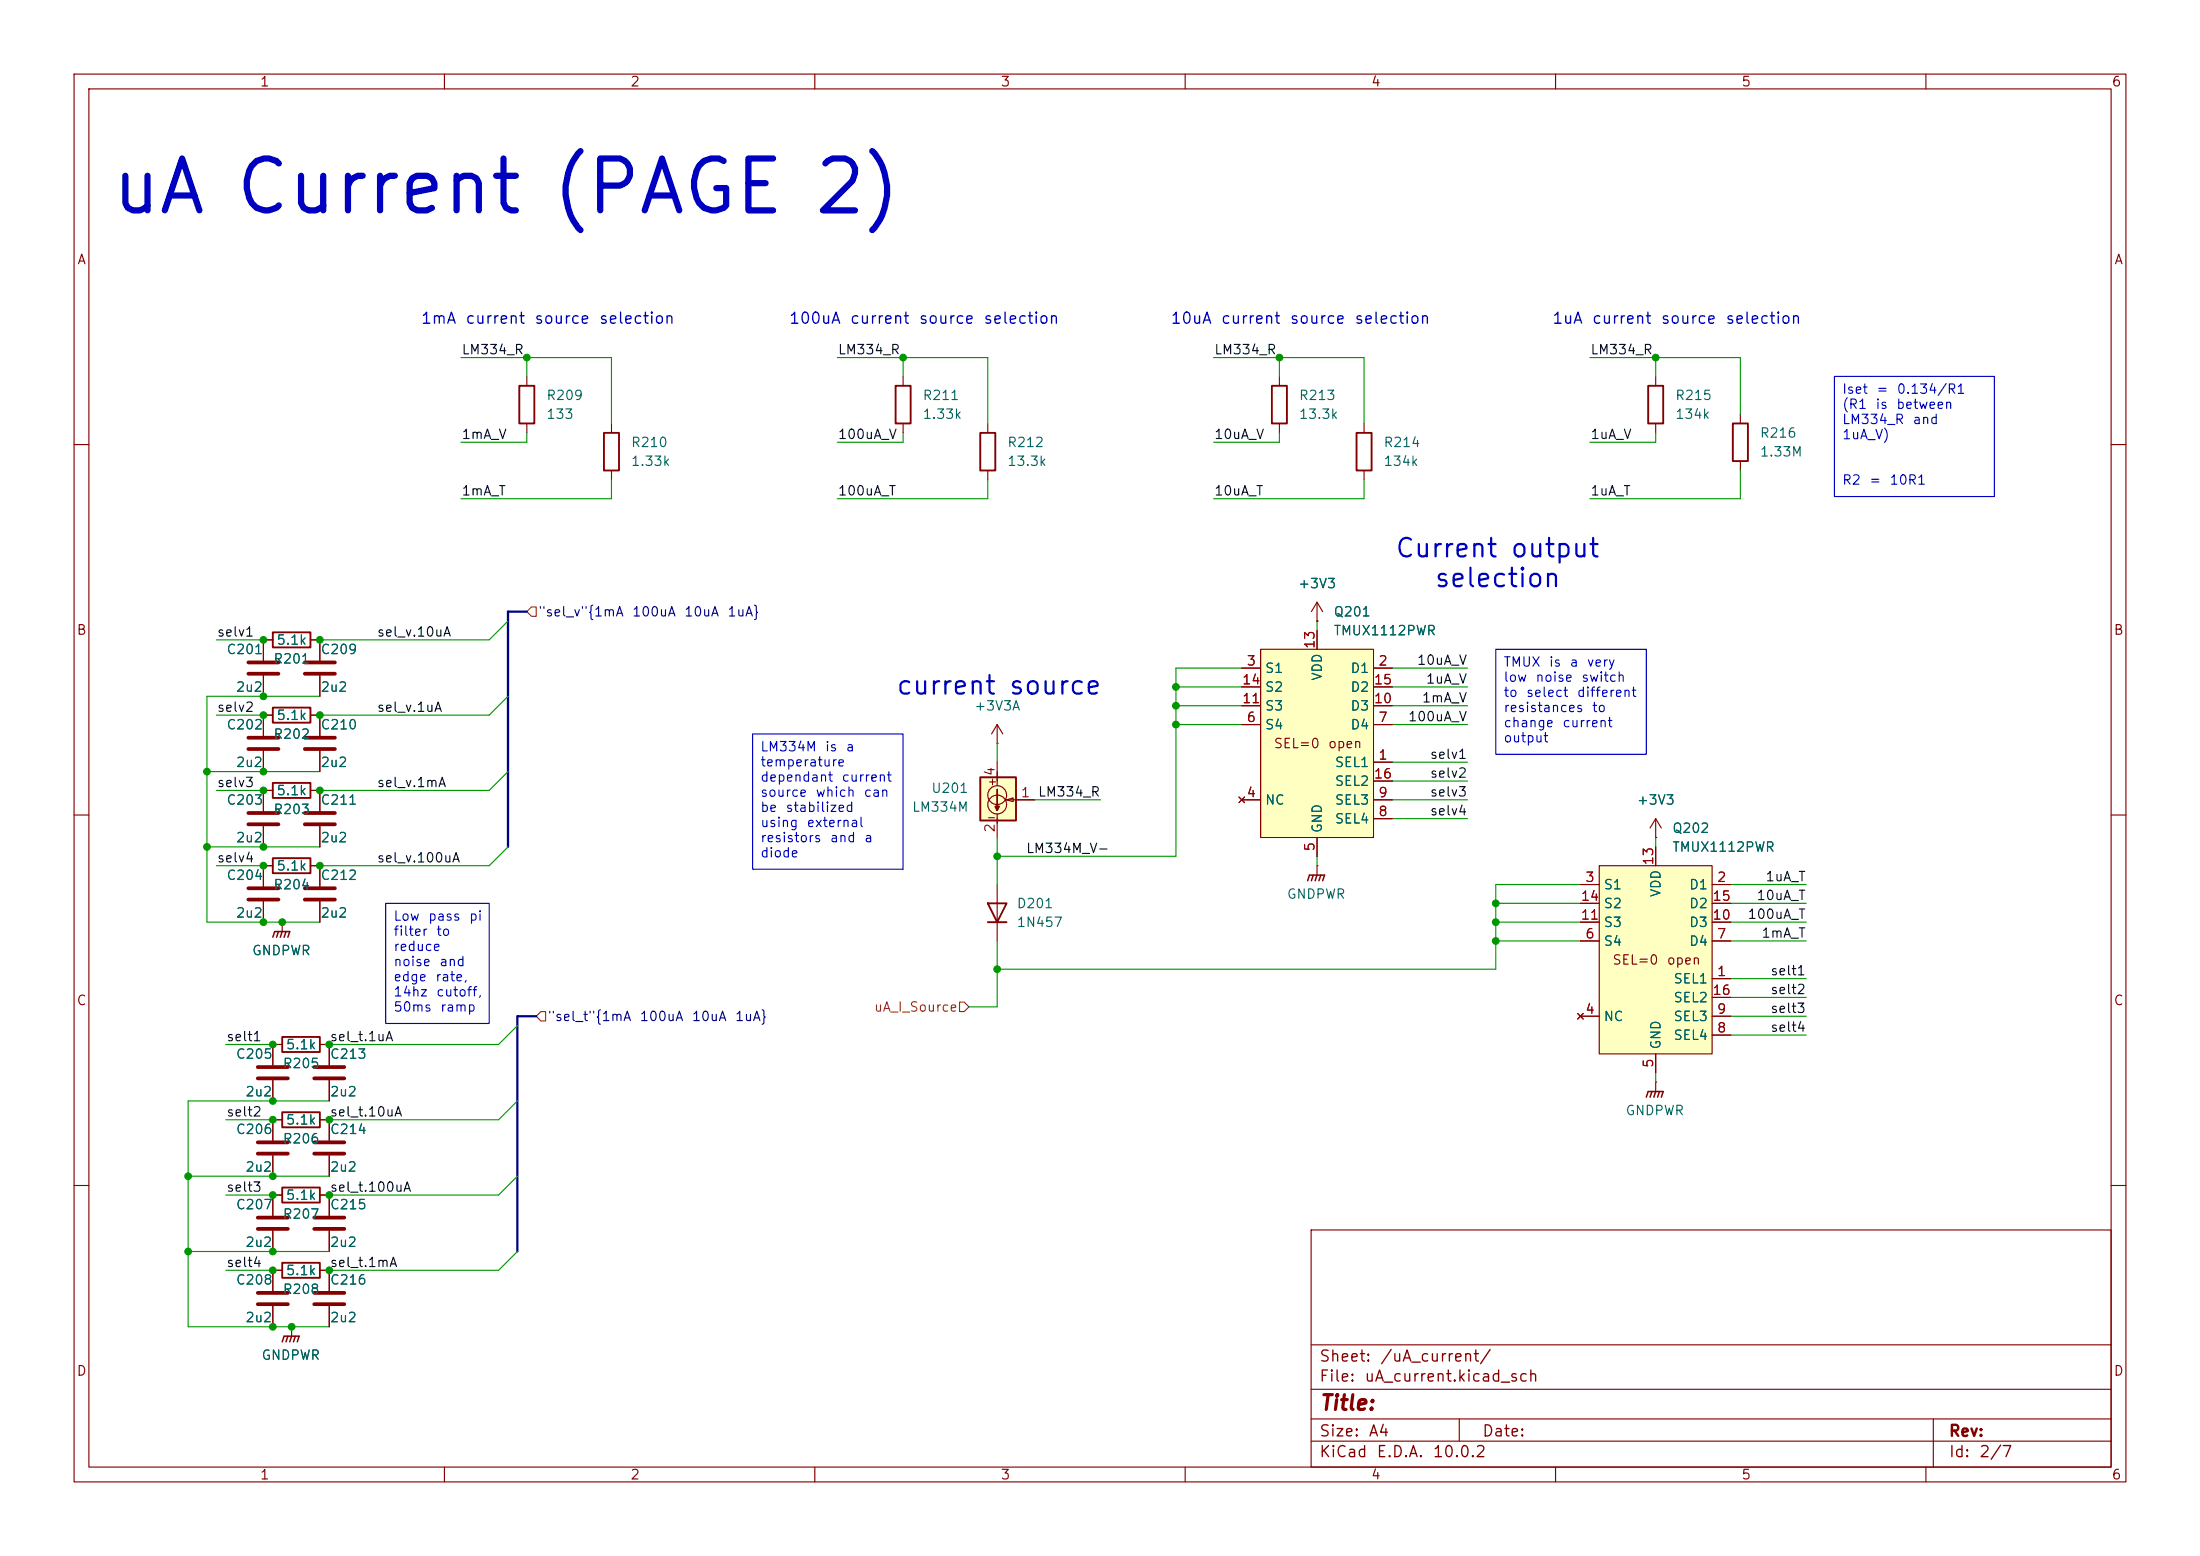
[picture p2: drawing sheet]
<svg xmlns="http://www.w3.org/2000/svg" width="297mm" height="210mm" viewBox="0 0 297 210" stroke-linecap="round" stroke-linejoin="round" font-family="sans-serif">
<g fill="none" stroke="#840000" stroke-width=".15">
<path d="M10 10h277v190h-277zM12 12h273v186h-273zM60 10v2M110 10v2M160 10v2M210 10v2M260 10v2M82.5 57.2v1.2M172.7 50.8v1.3M172.7 57.2v1.2M184.1 57.2v1.2M223.5 50.8v1.3"/>
<path d="M223.5 57.2v1.2M234.9 55.9v1.3M10 60h2M82.5 63.5v1.3M184.1 63.5v1.3M234.9 62.2v1.3M285 60h2M35.6 91.2v2.8M35.6 96.5v2.8M36.8 86.4h-1.2v2.8M41.9 86.4h1.3v2.8M43.2 91.2v2.8"/>
<path d="M43.2 96.5v2.8M134.6 97.8l-.7 1.3M134.6 97.8l.8 1.3M134.6 97.8v2.5M177.8 83.8h.1M177.8 81.3l-.8 1.3M177.8 81.3l.8 1.3M177.8 81.3v2.5M10 110h2M35.6 101.3v2.8M35.6 111.5v2.8M36.8 106.7h-1.2v2.8"/>
<path d="M36.8 116.8h-1.2v2.8M41.9 106.7h1.3v2.8M41.9 116.8h1.3v2.8M43.2 101.3v2.8M43.2 111.5v2.8M134.6 100.3h.1M285 110h2M35.6 121.7v2.8M38.1 124.5h.1M38.1 124.5v1.2M43.2 121.7v2.8M36.8 151.1v2.8"/>
<path d="M36.8 156v2.8M44.4 141v2.8M44.4 145.8v2.8M44.4 151.1v2.8M44.4 156v2.8M223.5 146.1h.1M223.5 146.1v1.2M10 160h2M36.8 161.3v2.8M36.8 166.1v2.8M36.8 176.3v2.8M38.1 171.5h-1.3v2.7"/>
<path d="M39.4 179.1h.1M39.4 179.1v1.2M43.2 171.5h1.2v2.7M44.4 176.3v2.8M177 166h108v32h-108zM285 160h2M60 198v2M110 198v2M160 198v2M177 194.5h108M177 191.5h108M177 187.5h108"/>
<path d="M177 181.5h108M197 191.5v3M210 198v2M260 198v2M261 191.5v6.5"/>
</g>
<g fill="none" stroke="#840000" stroke-width=".51">
<path d="M33.5 99.6h4.1M33.5 89.4h4.1M33.5 90.9h4.1M41.1 99.6h4.1M41.1 89.4h4.1M41.1 90.9h4.1M33.5 109.7h4.1M33.5 111.3h4.1M33.5 101.1h4.1M33.5 119.9h4.1M41.1 109.7h4.1M41.1 111.3h4.1"/>
<path d="M41.1 101.1h4.1M41.1 119.9h4.1M33.5 121.4h4.1M41.1 121.4h4.1M34.8 154.2h4.1M34.8 155.7h4.1M42.4 154.2h4.1M42.4 155.7h4.1M42.4 144h4.1M42.4 145.5h4.1M34.8 174.5h4.1M34.8 176h4.1"/>
<path d="M34.8 164.3h4.1M34.8 165.9h4.1M42.4 174.5h4.1M42.4 176h4.1"/>
</g>
<path d="M81.5 58.4h2.1v5.1h-2.1zM171.7 52.1h2v5.1h-2zM183.1 58.4h2.1v5.1h-2.1zM222.5 52.1h2v5.1h-2zM233.9 57.2h2.1v5h-2.1zM36.8 85.3h5.1v2.1h-5.1zM36.8 105.7h5.1v2h-5.1zM36.8 115.8h5.1v2.1h-5.1zM38.1 170.4h5.1v2.1h-5.1z" fill="none" stroke="#840000" stroke-width=".25"/>
<path d="M36.8 126.5l.3-.8h2l-.2 .8M37.6 125.7l-.3 .8M38.1 125.7l-.3 .8M38.6 125.7l-.2 .8M222.2 148.1l.3-.8h2l-.2 .8M223 147.3l-.2 .8M223.5 147.3l-.2 .8M224 147.3l-.2 .8M38.1 181.1l.3-.8h2l-.3 .8M38.9 180.3l-.3 .8M39.4 180.3l-.3 .8M39.9 180.3l-.3 .8" fill="none" stroke="#840000" stroke-width=".2"/>
<path d="M215.9 116.8h15.2v25.4h-15.2z" fill="#ffffc2"/>
<g fill="none" stroke="#840000" stroke-width=".15">
<path d="M213.4 119.4h2.5M215.9 116.8h15.2v25.4h-15.2zM223.5 113h.1M223.5 110.5v2.5M223.5 114.3v2.5M223.5 110.5l-.7 1.3M223.5 110.5l.8 1.3M231.1 119.4h2.6M213 136.8l.7 .7M213.4 137.2h2.5M213.4 127h2.5M213.4 124.5h2.5"/>
<path d="M213.4 121.9h2.5M213.7 136.8l-.7 .7M231.1 132.1h2.6M231.1 137.2h2.6M231.1 127h2.6M231.1 139.7h2.6M231.1 124.5h2.6M231.1 121.9h2.6M231.1 134.6h2.6M223.5 142.2v2.6M44.4 161.3v2.8M44.4 166.1v2.8"/>
</g>
<path d="M42.4 164.3h4.1M42.4 165.9h4.1" fill="none" stroke="#840000" stroke-width=".51"/>
<path d="M132.3 104.9h4.9v5.8h-4.9z" fill="#ffffc2"/>
<path d="M120.9 52.1h2v5.1h-2zM132.3 58.4h2.1v5.1h-2.1zM36.8 95.5h5.1v2h-5.1zM132.3 104.9h4.9v5.8h-4.9zM134.4 108.8h.5l-.3 .5zM134.6 106.6v2.7M133.3 121.9h2.6l-1.3 2.6zM133.3 124.5h2.6M38.1 160.3h5.1v2h-5.1z" fill="none" stroke="#840000" stroke-width=".25"/>
<g fill="none" stroke="#840000" stroke-width=".15">
<path d="M121.9 50.8v1.3M121.9 57.2v1.2M133.3 57.2v1.2M133.3 63.5v1.3M35.6 96.5h1.2M41.9 96.5h1.3M133.5 110.4h.7M133.6 105.5h.8M134 105.2v.7M134.6 102.9v3.1M134.6 109.9v3.1M134.6 119.4v7.6"/>
<path d="M135.9 108l.9-.3v.5zM135.9 108h3.8M36.8 161.3h1.3M43.2 161.3h1.2"/>
<circle cx="134.6" cy="108.6" r="1.27"/>
<circle cx="134.6" cy="107.3" r="1.27"/>
</g>
<path d="M170.2 87.6h15.2v25.4h-15.2z" fill="#ffffc2"/>
<g fill="none" stroke="#840000" stroke-width=".15">
<path d="M71.1 50.8v1.3M71.1 57.2v1.2M35.6 91.2v2.8M36.8 96.5h-1.2v2.8M36.8 86.4h-1.2v2.8M41.9 96.5h1.3v2.8M41.9 86.4h1.3v2.8M43.2 91.2v2.8M167.6 90.2h2.6M167.6 97.8h2.6M167.6 95.3h2.6M167.6 92.7h2.6"/>
<path d="M170.2 87.6h15.2v25.4h-15.2zM177.8 83.8h.1M177.8 85.1v2.5M185.4 90.2h2.6M185.4 97.8h2.6M185.4 95.3h2.6M185.4 92.7h2.6M35.6 101.3v2.8M35.6 111.5v2.8M36.8 106.7h-1.2v2.8M36.8 116.8h-1.2v2.8M41.9 106.7h1.3v2.8"/>
<path d="M41.9 116.8h1.3v2.8M43.2 101.3v2.8M43.2 111.5v2.8M167.3 107.6l.7 .7M167.6 108h2.6M168 107.6l-.7 .7M177.8 116.8h.1M177.8 113v2.6M177.8 116.8v1.3M185.4 102.9h2.6M185.4 108h2.6M185.4 110.5h2.6"/>
<path d="M185.4 105.4h2.6M213.4 119.4h2.5M223.5 113h.1M223.5 114.3v2.5M231.1 119.4h2.6M35.6 121.7v2.8M38.1 124.5h.1M43.2 121.7v2.8M213 136.8l.7 .7M213.4 137.2h2.5M213.4 127h2.5M213.4 124.5h2.5"/>
<path d="M213.4 121.9h2.5M213.7 136.8l-.7 .7M231.1 132.1h2.6M231.1 137.2h2.6M231.1 127h2.6M231.1 139.7h2.6M231.1 124.5h2.6M231.1 121.9h2.6M231.1 134.6h2.6M36.8 145.8v2.8M36.8 156v2.8M38.1 141h-1.3v2.8"/>
<path d="M38.1 151.1h-1.3v2.8M43.2 141h1.2v2.8M43.2 151.1h1.2v2.8M44.4 145.8v2.8M44.4 156v2.8M223.5 142.2v2.6M36.8 166.1v2.8M36.8 176.3v2.8M38.1 161.3h-1.3v2.8M38.1 171.5h-1.3v2.7M39.4 179.1h.1M43.2 161.3h1.2v2.8"/>
<path d="M43.2 171.5h1.2v2.7M44.4 166.1v2.8M44.4 176.3v2.8"/>
</g>
<path d="M176.5 118.9l.3-.8h2l-.2 .8M177.3 118.1l-.3 .8M177.8 118.1l-.3 .8M178.3 118.1l-.2 .8" fill="none" stroke="#840000" stroke-width=".2"/>
<path d="M70.1 52.1h2v5.1h-2zM38.1 140h5.1v2h-5.1zM38.1 150.1h5.1v2h-5.1z" fill="none" stroke="#840000" stroke-width=".25"/>
<path d="M34.8 144h4.1M34.8 145.5h4.1" fill="none" stroke="#840000" stroke-width=".51"/>
<path d="M71.1 82.6l.7-.7h.6v1.3h-.6zM73 136.5h.7v1.3h-.7l-.6-.6zM129.5 135.3h.7l.6 .6-.6 .6h-.7z" fill="none" stroke="#725600" stroke-width=".15"/>
<path d="M71.1 82.6h-2.5v31.7M72.4 137.2h-2.6v31.7" fill="none" stroke="#000084" stroke-width=".3"/>
<g fill="none" stroke="#009600" stroke-width=".15">
<path d="M62.2 48.3h20.3v8.9M71.1 48.3v2.5M71.1 58.4v1.3h-8.9M113 48.3h20.3v8.9M121.9 58.4v1.3h-8.9M121.9 48.3v2.5M163.8 48.3h20.3v8.9M172.7 58.4v1.3h-8.9M172.7 48.3v2.5M214.6 48.3h20.3v7.6M223.5 58.4v1.3h-8.9M223.5 48.3v2.5"/>
<path d="M82.5 64.8v2.5h-20.3M133.3 64.8v2.5h-20.3M184.1 64.8v2.5h-20.3M234.9 63.5v3.8h-20.3M29.2 96.5h6.4M29.2 86.4h6.4M43.2 94h-15.3v30.5h15.3M68.6 94l-2.6 2.5h-22.8M68.6 83.8l-2.6 2.6h-22.8M158.7 92.7h8.9M158.7 95.3h8.9M158.7 97.8h8.9"/>
<path d="M167.6 90.2h-8.9v25.4h-24.1M177.8 83.8v1.3M188 90.2h10.1M188 92.7h10.1M188 95.3h10.1M188 97.8h10.1M27.9 104.1h15.3M27.9 114.3h15.3M29.2 116.8h6.4M29.2 106.7h6.4M68.6 114.3l-2.6 2.5h-22.8M68.6 104.1l-2.6 2.6h-22.8"/>
<path d="M134.6 100.3v2.6M134.6 113v6.4M139.7 108h8.9M177.8 115.6v1.2M188 105.4h10.1M188 108h10.1M188 102.9h10.1M188 110.5h10.1M213.4 119.4h-11.5v11.4h-67.3M223.5 113v1.3M233.7 119.4h10.1M69.8 138.4l-2.5 2.6h-22.9"/>
<path d="M134.6 127v8.9h-3.8M201.9 127h11.5M201.9 124.5h11.5M201.9 121.9h11.5M233.7 127h10.1M233.7 124.5h10.1M233.7 137.2h10.1M233.7 139.7h10.1M233.7 134.6h10.1M233.7 132.1h10.1M233.7 121.9h10.1M25.4 158.8h19"/>
<path d="M30.5 141h6.3M30.5 151.1h6.3M44.4 148.6h-19v30.5h19M69.8 158.8l-2.5 2.5h-22.9M69.8 148.6l-2.5 2.5h-22.9M223.5 144.8v1.3M25.4 168.9h19M30.5 171.5h6.3M30.5 161.3h6.3M69.8 168.9l-2.5 2.6h-22.9"/>
</g>
<path d="M247.6 50.8h21.6v16.2h-21.6zM101.6 99.1h20.3v18.2h-20.3zM201.9 87.6h20.3v14.2h-20.3zM52.1 121.9h13.9v16.2h-13.9z" fill="none" stroke="#0000c2" stroke-width=".15"/>
<g fill="#009600" stroke="#009600" stroke-width=".14">
<circle cx="223.5" cy="48.3" r=".46"/>
<circle cx="201.9" cy="127" r=".46"/>
<circle cx="35.6" cy="94" r=".46"/>
<circle cx="35.6" cy="96.5" r=".46"/>
<circle cx="35.6" cy="104.1" r=".46"/>
<circle cx="27.9" cy="114.3" r=".46"/>
<circle cx="35.6" cy="114.3" r=".46"/>
<circle cx="43.2" cy="106.7" r=".46"/>
<circle cx="43.2" cy="116.8" r=".46"/>
<circle cx="27.9" cy="104.1" r=".46"/>
<circle cx="35.6" cy="106.7" r=".46"/>
<circle cx="35.6" cy="116.8" r=".46"/>
<circle cx="43.2" cy="96.5" r=".46"/>
<circle cx="71.1" cy="48.3" r=".46"/>
<circle cx="35.6" cy="86.4" r=".46"/>
<circle cx="43.2" cy="86.4" r=".46"/>
<circle cx="39.4" cy="179.1" r=".46"/>
<circle cx="44.4" cy="171.5" r=".46"/>
<circle cx="36.8" cy="179.1" r=".46"/>
<circle cx="44.4" cy="151.1" r=".46"/>
<circle cx="36.8" cy="158.8" r=".46"/>
<circle cx="36.8" cy="148.6" r=".46"/>
<circle cx="36.8" cy="151.1" r=".46"/>
<circle cx="44.4" cy="161.3" r=".46"/>
<circle cx="172.7" cy="48.3" r=".46"/>
<circle cx="158.7" cy="92.7" r=".46"/>
<circle cx="158.7" cy="97.8" r=".46"/>
<circle cx="158.7" cy="95.3" r=".46"/>
<circle cx="134.6" cy="115.6" r=".46"/>
<circle cx="134.6" cy="130.8" r=".46"/>
<circle cx="121.9" cy="48.3" r=".46"/>
<circle cx="201.9" cy="124.5" r=".46"/>
<circle cx="201.9" cy="121.9" r=".46"/>
<circle cx="25.4" cy="168.9" r=".46"/>
<circle cx="36.8" cy="141" r=".46"/>
<circle cx="44.4" cy="141" r=".46"/>
<circle cx="36.8" cy="171.5" r=".46"/>
<circle cx="25.4" cy="158.8" r=".46"/>
<circle cx="35.6" cy="124.5" r=".46"/>
<circle cx="38.1" cy="124.5" r=".46"/>
<circle cx="36.8" cy="168.9" r=".46"/>
<circle cx="36.8" cy="161.3" r=".46"/>
</g>
<text font-size="7" fill="#0000c2" x="14.6" y="30.5">uA Current (PAGE 2)</text>
<g font-size="2.5" fill="#0000c2">
<text x="188.2" y="75.9">Current output</text>
<text x="193.5" y="79.9">selection</text>
<text x="120.8" y="94.4">current source</text>
</g>
<text font-size="2" fill="#840000" x="178" y="190.8">Title:</text>
<g font-size="1.5" fill="#0000c2">
<text x="56.7" y="44.1">1mA</text>
<text x="62.7" y="44.1">current</text>
<text x="72" y="44.1">source</text>
<text x="80.8" y="44.1">selection</text>
<text x="106.4" y="44.1">100uA</text>
<text x="114.6" y="44.1">current</text>
<text x="123.9" y="44.1">source</text>
<text x="132.7" y="44.1">selection</text>
<text x="157.9" y="44.1">10uA</text>
<text x="164.7" y="44.1">current</text>
<text x="174" y="44.1">source</text>
<text x="182.8" y="44.1">selection</text>
<text x="209.4" y="44.1">1uA</text>
<text x="214.8" y="44.1">current</text>
<text x="224.1" y="44.1">source</text>
<text x="232.8" y="44.1">selection</text>
</g>
<g font-size="1.5" fill="#840000">
<text x="178" y="184.2">Sheet:</text>
<text x="186.2" y="184.2">/uA_current/</text>
<text x="178" y="186.9">File:</text>
<text x="184.1" y="186.9">uA_current.kicad_sch</text>
<text x="178" y="197.1">KiCad</text>
<text x="178" y="194.3">Size:</text>
<text x="184.7" y="194.3">A4</text>
<text x="185.7" y="197.1">E.D.A.</text>
<text x="193.3" y="197.1">10.0.2</text>
<text x="200" y="194.3">Date:</text>
<text x="263" y="194.3">Rev:</text>
<text x="263" y="197.1">Id:</text>
<text x="267.1" y="197.1">2/7</text>
</g>
<g font-size="1.3" fill="#840000">
<text x="35" y="12">1</text>
<text x="85" y="12">2</text>
<text x="135" y="12">3</text>
<text x="185" y="12">4</text>
<text x="235" y="12">5</text>
<text x="285" y="12">6</text>
<text x="10.3" y="36">A</text>
<text x="285.3" y="36">A</text>
<text x="10.3" y="86">B</text>
<text x="285.3" y="86">B</text>
<text x="171.9" y="101.3">SEL=0</text>
<text x="179.2" y="101.3">open</text>
<text x="217.6" y="130.5">SEL=0</text>
<text x="224.9" y="130.5">open</text>
<text x="10.3" y="136">C</text>
<text x="285.3" y="136">C</text>
<text x="10.3" y="186">D</text>
<text x="285.3" y="186">D</text>
<text x="35" y="200">1</text>
<text x="85" y="200">2</text>
<text x="135" y="200">3</text>
<text x="185" y="200">4</text>
<text x="235" y="200">5</text>
<text x="285" y="200">6</text>
</g>
<g font-size="1.3" fill="#0f0f0f">
<text x="62.2" y="48.1">LM334_R</text>
<text x="113" y="48.1">LM334_R</text>
<text x="163.8" y="48.1">LM334_R</text>
<text x="214.6" y="48.1">LM334_R</text>
<text x="62.2" y="59.6">1mA_V</text>
<text x="113" y="59.6">100uA_V</text>
<text x="163.8" y="59.6">10uA_V</text>
<text x="214.6" y="59.6">1uA_V</text>
<text x="62.2" y="67.2">1mA_T</text>
<text x="113" y="67.2">100uA_T</text>
<text x="163.8" y="67.2">10uA_T</text>
<text x="214.6" y="67.2">1uA_T</text>
<text x="29.2" y="86.2">selv1</text>
<text x="50.8" y="86.2">sel_v.10uA</text>
<text x="191.2" y="90">10uA_V</text>
<text x="191.9" y="95.1">1mA_V</text>
<text x="192.4" y="92.6">1uA_V</text>
<text x="29.2" y="96.4">selv2</text>
<text x="50.8" y="96.4">sel_v.1uA</text>
<text x="190" y="97.7">100uA_V</text>
<text x="29.2" y="106.6">selv3</text>
<text x="50.8" y="106.6">sel_v.1mA</text>
<text x="140" y="107.8">LM334_R</text>
<text x="193" y="107.8">selv3</text>
<text x="193" y="102.7">selv1</text>
<text x="193" y="105.3">selv2</text>
<text x="193" y="110.4">selv4</text>
<text x="29.2" y="116.7">selv4</text>
<text x="50.8" y="116.7">sel_v.100uA</text>
<text x="138.4" y="115.4">LM334M_V-</text>
<text x="238.3" y="119.3">1uA_T</text>
<text x="235.8" y="124.3">100uA_T</text>
<text x="237" y="121.8">10uA_T</text>
<text x="237.7" y="126.9">1mA_T</text>
<text x="238.9" y="132">selt1</text>
<text x="238.9" y="137">selt3</text>
<text x="238.9" y="134.5">selt2</text>
<text x="30.5" y="140.8">selt1</text>
<text x="44.4" y="140.8">sel_t.1uA</text>
<text x="238.9" y="139.6">selt4</text>
<text x="30.5" y="151">selt2</text>
<text x="44.4" y="151">sel_t.10uA</text>
<text x="30.5" y="161.2">selt3</text>
<text x="44.4" y="161.2">sel_t.100uA</text>
<text x="30.5" y="171.3">selt4</text>
<text x="44.4" y="171.3">sel_t.1mA</text>
</g>
<g font-size="1.3" fill="#0000c2">
<text x="248.6" y="53.5">Iset</text>
<text x="253.2" y="53.5">=</text>
<text x="256" y="53.5">0.134/R1</text>
<text x="248.6" y="55.5">(R1</text>
<text x="248.6" y="57.6">LM334_R</text>
<text x="248.6" y="59.6">1uA_V)</text>
<text x="253.1" y="55.5">is</text>
<text x="255.9" y="55.5">between</text>
<text x="258.1" y="57.6">and</text>
<text x="248.6" y="65.7">R2</text>
<text x="252.3" y="65.7">=</text>
<text x="255" y="65.7">10R1</text>
<text x="202.9" y="90.3">TMUX</text>
<text x="202.9" y="92.3">low</text>
<text x="202.9" y="94.4">to</text>
<text x="205.9" y="94.4">select</text>
<text x="207.2" y="92.3">noise</text>
<text x="209" y="90.3">is</text>
<text x="211.8" y="90.3">a</text>
<text x="212.8" y="94.4">different</text>
<text x="213.4" y="92.3">switch</text>
<text x="214.1" y="90.3">very</text>
<text x="102.6" y="101.7">LM334M</text>
<text x="111.3" y="101.7">is</text>
<text x="114.1" y="101.7">a</text>
<text x="202.9" y="96.4">resistances</text>
<text x="202.9" y="98.5">change</text>
<text x="202.9" y="100.5">output</text>
<text x="210.8" y="98.5">current</text>
<text x="214.8" y="96.4">to</text>
<text x="102.6" y="103.8">temperature</text>
<text x="102.6" y="105.8">dependant</text>
<text x="102.6" y="107.9">source</text>
<text x="110" y="107.9">which</text>
<text x="113.5" y="105.8">current</text>
<text x="116.5" y="107.9">can</text>
<text x="102.6" y="109.9">be</text>
<text x="102.6" y="112">using</text>
<text x="102.6" y="114">resistors</text>
<text x="106" y="109.9">stabilized</text>
<text x="108.8" y="112">external</text>
<text x="111.9" y="114">and</text>
<text x="116.6" y="114">a</text>
<text x="102.6" y="116">diode</text>
<text x="53" y="124.6">Low</text>
<text x="57.7" y="124.6">pass</text>
<text x="63.2" y="124.6">pi</text>
<text x="53" y="126.6">filter</text>
<text x="53" y="128.7">reduce</text>
<text x="53" y="130.7">noise</text>
<text x="58.8" y="126.6">to</text>
<text x="59.2" y="130.7">and</text>
<text x="53" y="132.8">edge</text>
<text x="53" y="134.8">14hz</text>
<text x="53" y="136.9">50ms</text>
<text x="58.7" y="132.8">rate,</text>
<text x="58.8" y="134.8">cutoff,</text>
<text x="59.3" y="136.9">ramp</text>
</g>
<g font-size="1.3" fill="#006464">
<text x="73.7" y="54.3">R209</text>
<text x="73.7" y="56.9">133</text>
<text x="124.5" y="54.3">R211</text>
<text x="124.5" y="56.9">1.33k</text>
<text x="175.3" y="54.3">R213</text>
<text x="175.3" y="56.9">13.3k</text>
<text x="226.1" y="54.3">R215</text>
<text x="226.1" y="56.9">134k</text>
<text x="237.5" y="59.4">R216</text>
<text x="85.1" y="60.7">R210</text>
<text x="85.1" y="63.2">1.33k</text>
<text x="135.9" y="60.7">R212</text>
<text x="135.9" y="63.2">13.3k</text>
<text x="186.7" y="60.7">R214</text>
<text x="186.7" y="63.2">134k</text>
<text x="237.5" y="61.9">1.33M</text>
<text x="175.2" y="79.7">+3V3</text>
<text x="180" y="83.5">Q201</text>
<text x="30.5" y="88.6">C201</text>
<text x="36.8" y="89.9">R201</text>
<text x="37.2" y="87.3">5.1k</text>
<text x="43.2" y="88.6">C209</text>
<text x="180" y="86.1">TMUX1112PWR</text>
<text x="31.8" y="93.7">2u2</text>
<text x="43.2" y="93.7">2u2</text>
<text x="170.7" y="91.1">S1</text>
<text x="170.7" y="93.7">S2</text>
<text x="178.8" y="92" transform="rotate(-90 178.8 92)">VDD</text>
<text x="182.2" y="91.1">D1</text>
<text x="182.2" y="93.7">D2</text>
<text x="30.5" y="98.8">C202</text>
<text x="36.8" y="100">R202</text>
<text x="37.2" y="97.5">5.1k</text>
<text x="43.2" y="98.8">C210</text>
<text x="131.4" y="96.2">+3V3A</text>
<text x="170.7" y="98.8">S4</text>
<text x="170.7" y="96.2">S3</text>
<text x="182.2" y="98.8">D4</text>
<text x="182.2" y="96.2">D3</text>
<text x="31.8" y="103.8">2u2</text>
<text x="37.2" y="107.7">5.1k</text>
<text x="43.2" y="103.8">2u2</text>
<text x="125.6" y="107.3">U201</text>
<text x="180.1" y="103.8">SEL1</text>
<text x="180.1" y="106.4">SEL2</text>
<text x="30.5" y="108.9">C203</text>
<text x="36.8" y="110.2">R203</text>
<text x="43.2" y="108.9">C211</text>
<text x="123" y="109.9">LM334M</text>
<text x="170.7" y="108.9">NC</text>
<text x="178.8" y="112.5" transform="rotate(-90 178.8 112.5)">GND</text>
<text x="180.1" y="111.5">SEL4</text>
<text x="180.1" y="108.9">SEL3</text>
<text x="220.9" y="108.9">+3V3</text>
<text x="225.7" y="112.7">Q202</text>
<text x="30.5" y="119.1">C204</text>
<text x="31.8" y="114">2u2</text>
<text x="37.2" y="117.8">5.1k</text>
<text x="43.2" y="119.1">C212</text>
<text x="43.2" y="114">2u2</text>
<text x="225.7" y="115.3">TMUX1112PWR</text>
<text x="31.8" y="124.2">2u2</text>
<text x="36.8" y="120.4">R204</text>
<text x="43.2" y="124.2">2u2</text>
<text x="137.2" y="122.9">D201</text>
<text x="137.2" y="125.4">1N457</text>
<text x="173.6" y="121.6">GNDPWR</text>
<text x="216.4" y="120.4">S1</text>
<text x="216.4" y="125.4">S3</text>
<text x="216.4" y="122.9">S2</text>
<text x="224.5" y="121.2" transform="rotate(-90 224.5 121.2)">VDD</text>
<text x="227.9" y="120.4">D1</text>
<text x="227.9" y="125.4">D3</text>
<text x="227.9" y="122.9">D2</text>
<text x="33.9" y="129.2">GNDPWR</text>
<text x="216.4" y="128">S4</text>
<text x="227.9" y="128">D4</text>
<text x="225.8" y="133.1">SEL1</text>
<text x="225.8" y="135.6">SEL2</text>
<text x="31.8" y="143.2">C205</text>
<text x="38.5" y="141.9">5.1k</text>
<text x="44.5" y="143.2">C213</text>
<text x="216.4" y="138.1">NC</text>
<text x="224.5" y="141.7" transform="rotate(-90 224.5 141.7)">GND</text>
<text x="225.8" y="140.7">SEL4</text>
<text x="225.8" y="138.1">SEL3</text>
<text x="33" y="148.3">2u2</text>
<text x="38.1" y="144.5">R205</text>
<text x="44.5" y="148.3">2u2</text>
<text x="31.8" y="153.4">C206</text>
<text x="38.1" y="154.6">R206</text>
<text x="38.5" y="152.1">5.1k</text>
<text x="44.5" y="153.4">C214</text>
<text x="219.4" y="150.8">GNDPWR</text>
<text x="33" y="158.5">2u2</text>
<text x="44.5" y="158.5">2u2</text>
<text x="31.8" y="163.5">C207</text>
<text x="38.1" y="164.8">R207</text>
<text x="38.5" y="162.3">5.1k</text>
<text x="44.5" y="163.5">C215</text>
<text x="31.8" y="173.7">C208</text>
<text x="33" y="168.6">2u2</text>
<text x="38.5" y="172.4">5.1k</text>
<text x="44.5" y="173.7">C216</text>
<text x="44.5" y="168.6">2u2</text>
<text x="33" y="178.8">2u2</text>
<text x="38.1" y="175">R208</text>
<text x="44.5" y="178.8">2u2</text>
<text x="35.2" y="183.9">GNDPWR</text>
</g>
<g font-size="1.3" fill="#000084">
<text x="72.6" y="83.5">&quot;sel_v&quot;{1mA</text>
<text x="85.2" y="83.5">100uA</text>
<text x="92.3" y="83.5">10uA</text>
<text x="98.1" y="83.5">1uA}</text>
<text x="73.9" y="138.1">&quot;sel_t&quot;{1mA</text>
<text x="86.3" y="138.1">100uA</text>
<text x="93.3" y="138.1">10uA</text>
<text x="99.1" y="138.1">1uA}</text>
</g>
<g font-size="1.3" fill="#a90000">
<text x="177.8" y="87.7" transform="rotate(-90 177.8 87.7)">13</text>
<text x="167.6" y="95.2">11</text>
<text x="167.6" y="92.7">14</text>
<text x="168.2" y="90.1">3</text>
<text x="185.4" y="95.2">10</text>
<text x="185.4" y="92.7">15</text>
<text x="186" y="90.1">2</text>
<text x="168.2" y="97.8">6</text>
<text x="186" y="97.8">7</text>
<text x="134.6" y="104.8" transform="rotate(-90 134.6 104.8)">4</text>
<text x="137.7" y="107.9">1</text>
<text x="168.2" y="107.9">4</text>
<text x="185.4" y="105.4">16</text>
<text x="186" y="102.8">1</text>
<text x="186" y="107.9">9</text>
<text x="134.6" y="112.5" transform="rotate(-90 134.6 112.5)">2</text>
<text x="186" y="110.5">8</text>
<text x="177.8" y="115" transform="rotate(-90 177.8 115)">5</text>
<text x="213.9" y="119.4">3</text>
<text x="223.5" y="116.9" transform="rotate(-90 223.5 116.9)">13</text>
<text x="231.7" y="119.4">2</text>
<text x="213.3" y="124.4">11</text>
<text x="213.3" y="121.9">14</text>
<text x="231.1" y="124.4">10</text>
<text x="231.1" y="121.9">15</text>
<text x="213.9" y="127">6</text>
<text x="231.7" y="127">7</text>
<text x="213.9" y="137.1">4</text>
<text x="231.1" y="134.6">16</text>
<text x="231.7" y="132.1">1</text>
<text x="231.7" y="137.1">9</text>
<text x="231.7" y="139.7">8</text>
<text x="223.5" y="144.2" transform="rotate(-90 223.5 144.2)">5</text>
</g>
<text font-size="1.3" fill="#725600" x="117.9" y="136.9">uA_I_Source</text>
</svg>
